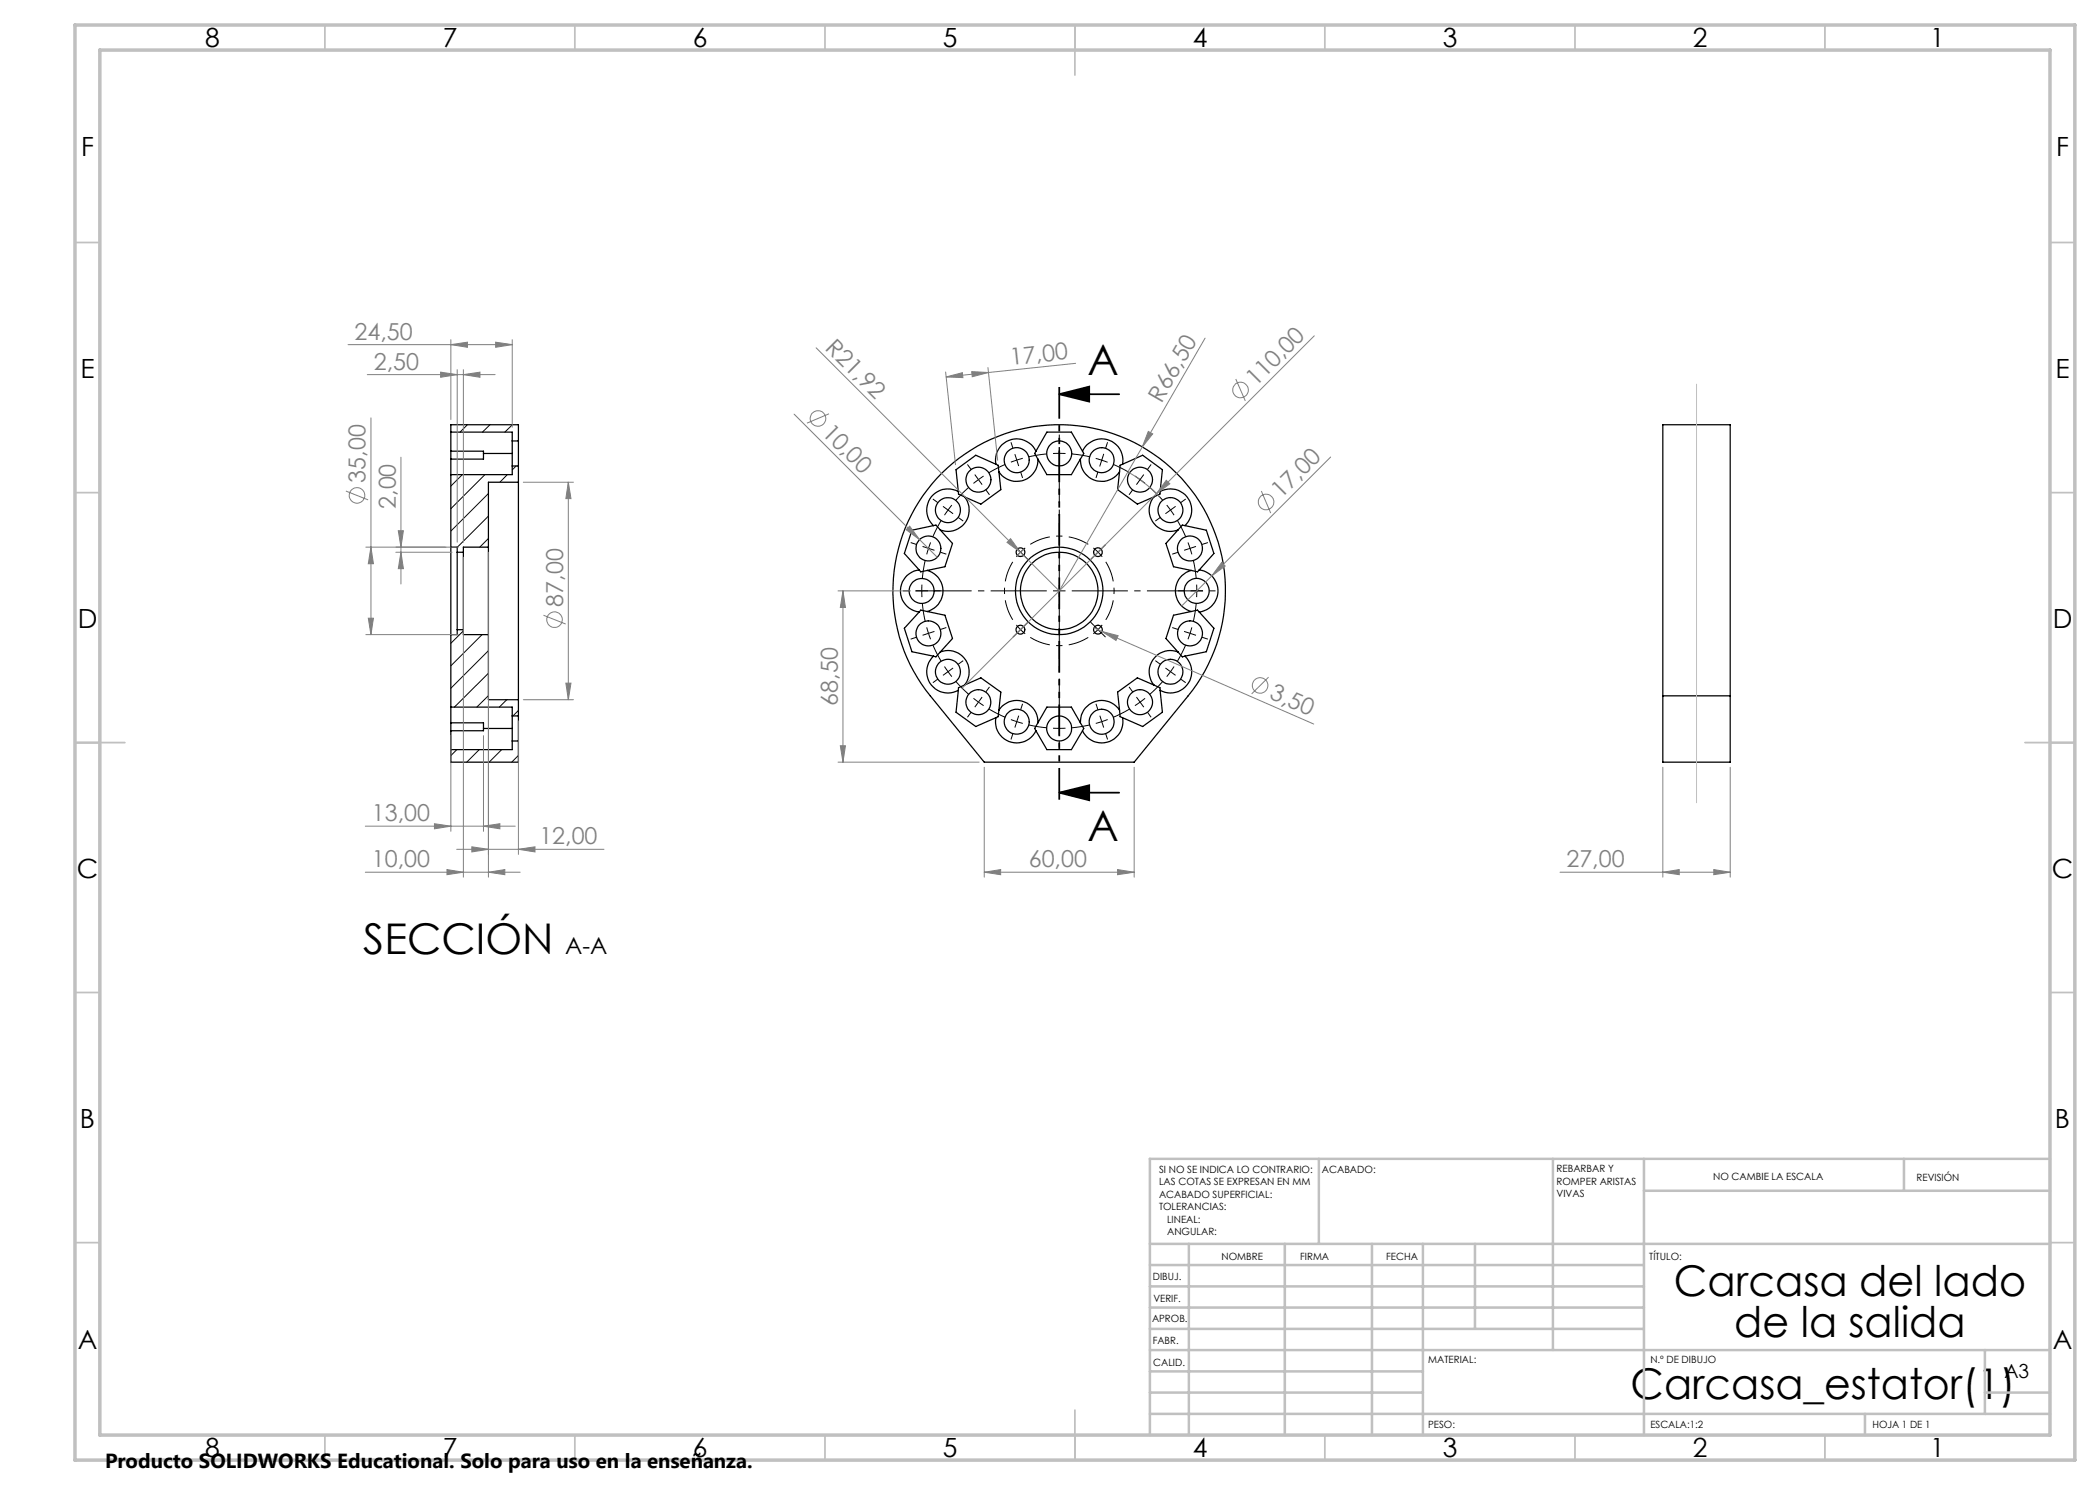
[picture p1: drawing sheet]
<svg xmlns="http://www.w3.org/2000/svg" width="420mm" height="297mm" viewBox="0 0 420 297" stroke-linecap="round" stroke-linejoin="round" font-family="sans-serif">
<g fill="none" stroke="#000" stroke-width=".25">
<path d="M90.2 90.2v1.6M90.2 86.4h12.2v1.8M90.2 91.8v17.6M90.2 90.2h6.5v1.6h-6.5M96.7 90.7h5.7M102.4 88.2v5M102.4 93.2v1.7h-12.2M102.4 88.2h1.3M102.4 93.2h1.3M103.7 96.4v43.5M103.7 88.2v5M103.7 88.2v-3.3h-13.5v5.3"/>
<path d="M103.7 93.2v3.2M103.7 96.4h-6v13M188.4 94.6a33.3 33.3 0 0 1 45.8-1.1 33.3 33.3 0 0 1 3.4 45.7l-10.8 13.2h-29.9l-10.8-13.2a33.3 33.3 0 0 1 2.3-44.6zM191.7 98.3a4.2 4.2 0 0 0-5.6 1.2 4.2 4.2 0 0 0 .6 5.6M191.7 98.3v.5l1.2 .6M192.9 99.4a4.2 4.2 0 0 1 .1 5.1 4.2 4.2 0 0 1-4.9 1.5M199.2 92.8l-4-1.8-4 2.9 .5 4.4M199.2 92.8l.4 .3 .6 4.8-4 2.9-3.3-1.4M207.2 90.2a4.2 4.2 0 0 0-5.2-2.2 4.2 4.2 0 0 0-2.8 4.8M207.2 90.2l2.2-3.8h4.9l2.2 3.8M207.2 90.2l-.3 .5 .7 1.1M207.6 91.8a4.2 4.2 0 0 1-3 4.3 4.2 4.2 0 0 1-4.8-1.7"/>
<path d="M207.6 91.8l1.8 3.1h4.9l1.8-3.1M216.1 91.8a4.3 4.3 0 0 0 2.9 4.3 4.3 4.3 0 0 0 4.9-1.7M216.5 90.2a4.2 4.2 0 0 1 5.2-2.2 4.2 4.2 0 0 1 2.8 4.8M216.5 90.2l.2 .5-.6 1.1M223.9 94.4l-.4 3.5 4 2.9 3.3-1.4M224.5 92.8l4-1.8 4 2.9-.5 4.4M224.5 92.8l-.5 .3-.1 1.3M230.8 99.4a4.2 4.2 0 0 0-.2 5.1 4.2 4.2 0 0 0 5 1.5M232 98.3a4.2 4.2 0 0 1 5.5 1.2 4.2 4.2 0 0 1-.5 5.6M232 98.3v.5l-1.2 .6M90.2 109.4v17.5M90.2 109.4h1.2v1.1"/>
<path d="M91.4 110.5v15.4M91.4 110.5h1.3M92.7 110.5v15.4M97.7 109.4v17.5M97.7 109.4h-5v1.1M183.8 114a4.2 4.2 0 0 0-3.7 4.2 4.2 4.2 0 0 0 3.7 4.2M183.8 114l.4 .4 1.3-.3M185.5 114.1a4.3 4.3 0 0 1 3.1 4.1 4.3 4.3 0 0 1-3.1 4.1M188.1 106l-.9-1-4.8 1-1.5 4.7 2.9 3.3M188.1 106l2.4 2.7-1.5 4.6-3.5 .8M237 105.1l4.3 .9 1.5 4.7-2.9 3.3M237 105.1l-.5-.1-3.3 3.7 1.5 4.6 3.5 .8"/>
<path d="M238.2 114.1a4.3 4.3 0 0 0-3.1 4.1 4.3 4.3 0 0 0 3.1 4.1M239.9 114a4.2 4.2 0 0 1 3.7 4.2 4.2 4.2 0 0 1-3.7 4.2M239.9 114l-.4 .4-1.3-.3M90.2 126.9v17.7M91.4 125.9v1h-1.2M91.4 125.9h1.3M92.7 125.9v1h5M97.7 126.9v13h6M103.7 139.9v3.3M183.8 122.4l-2.9 3.3 1.5 4.6 4.3 .9M185.5 122.3l3.5 .7 1.5 4.7-2.4 2.7M185.5 122.3l-1.3-.3-.4 .4"/>
<path d="M186.7 131.2a4.3 4.3 0 0 0-.6 5.7 4.3 4.3 0 0 0 5.6 1.2M188.1 130.4a4.3 4.3 0 0 1 4.9 1.5 4.3 4.3 0 0 1-.1 5.1M188.1 130.4l-.9 1-.5-.2M191.7 138.1l-.5 4.3 4 2.9 4-1.8M191.7 138.1v-.6l4.5-1.9 4 2.8-.6 4.9-.4 .2M230.8 137l-3.3-1.4-4 2.8 .4 3.6M230.8 137l1.2 .5v.6M232 138.1l.5 4.3-4 2.9-4-1.8M235.6 130.4a4.2 4.2 0 0 0-4.9 1.5 4.2 4.2 0 0 0 .1 5.1M237 131.2a4.3 4.3 0 0 1 .5 5.6 4.3 4.3 0 0 1-5.5 1.3M238.2 122.3l-3.5 .7-1.5 4.7 3.3 3.7 .5-.2M238.2 122.3l1.3-.3 .4 .4"/>
<path d="M239.9 122.4l2.9 3.3-1.5 4.6-4.3 .9M332.6 139.2v-54.3h13.4v54.3M332.6 139.2h13.4M332.6 139.2v13.2h13.4v-13.2M90.2 144.6v1.6M90.2 146.2v6.2h13.5v-4.2M90.2 141.4h12.2v1.8M90.2 144.6h6.5v1.6h-6.5M96.7 145.7h5.7M102.4 143.2v5M102.4 148.2v1.7h-12.2M102.4 148.2h1.3"/>
<path d="M102.4 143.2h1.3M103.7 143.2v5M199.2 143.5a4.2 4.2 0 0 0 2.8 4.9 4.2 4.2 0 0 0 5.2-2.2M199.8 142a4.2 4.2 0 0 1 4.9-1.7 4.2 4.2 0 0 1 2.9 4.3M207.2 146.2l2.2 3.7h4.9l2.2-3.7M207.6 144.6l1.8-3.2h4.9l1.8 3.2M207.6 144.6l-.7 1.1 .3 .5M216.1 144.6l.6 1.1-.2 .5M223.9 142a4.3 4.3 0 0 0-4.9-1.7 4.3 4.3 0 0 0-2.9 4.3M223.9 142l.1 1.3 .5 .2M224.5 143.5a4.2 4.2 0 0 1-2.8 4.9 4.2 4.2 0 0 1-5.2-2.2"/>
<circle cx="195.7" cy="95.9" r="2.5"/>
<circle cx="203.3" cy="92" r="2.5"/>
<circle cx="211.8" cy="90.7" r="2.5"/>
<circle cx="220.3" cy="92" r="2.5"/>
<circle cx="228" cy="96" r="2.5"/>
<circle cx="184.3" cy="118.2" r="2.5"/>
<circle cx="185.7" cy="109.7" r="2.49"/>
<circle cx="189.6" cy="102" r="2.5"/>
<circle cx="204.1" cy="110.4" r=".87"/>
<circle cx="211.8" cy="118.2" r="7.8"/>
<circle cx="211.8" cy="118.2" r="8.8"/>
<circle cx="219.6" cy="110.4" r=".87"/>
<circle cx="234.1" cy="102" r="2.5"/>
<circle cx="238" cy="109.7" r="2.5"/>
<circle cx="239.3" cy="118.2" r="2.51"/>
<circle cx="185.7" cy="126.7" r="2.5"/>
<circle cx="189.6" cy="134.4" r="2.5"/>
<circle cx="204.1" cy="125.9" r=".88"/>
<circle cx="219.6" cy="125.9" r=".87"/>
<circle cx="234.1" cy="134.4" r="2.49"/>
<circle cx="238" cy="126.7" r="2.51"/>
<circle cx="195.7" cy="140.4" r="2.5"/>
<circle cx="203.3" cy="144.3" r="2.5"/>
<circle cx="211.8" cy="145.7" r="2.5"/>
<circle cx="220.3" cy="144.3" r="2.49"/>
<circle cx="228" cy="140.4" r="2.5"/>
</g>
<g fill="none" stroke="#000" stroke-width=".2">
<path d="M92.5 94.9l-2.3 2.3M93.5 84.9l-1.5 1.5M97 94.9l-6.8 6.8M97.7 98.7l-7.5 7.5M98 84.9l-1.5 1.5M101.5 94.9l-1.5 1.5M102.5 84.9l-1.5 1.5M103.2 93.2l-.8 .8M219.1 91.7l2.4 .8M220.7 90.8l-.7 2.4M97.7 103.2l-6.3 6.3M97.7 107.7l-1.7 1.7"/>
<path d="M92.7 126.2l-2.5 2.5M96.4 126.9l-6.2 6.3M97.7 130.1l-7.5 7.6M97.7 134.7l-6.8 6.7M97.7 139.1l-2.3 2.3M101.4 139.9l-1.5 1.5M91.4 149.9l-1.2 1.2M95.8 149.9l-2.5 2.5M100.3 149.9l-2.5 2.5M103.7 142.1l-1.1 1.1M103.7 151.1l-1.4 1.3"/>
</g>
<g fill="none" stroke="#808080" stroke-width=".2">
<path d="M69.6 68.9h32.8M73.4 74.9h25.6M88.1 74.4l3.3 .5-3.3 .6zM90.2 68.9l3.3-.5v1.1zM90.2 67.9v16M91.4 73.9v34.5M92.7 74.9l3.3-.5v1.1zM92.7 73.9v34.5M99.1 68.4l3.3 .5-3.3 .6zM102.4 67.9v17.5M163.2 69.6l40.9 40.9M189.1 74.4l2 18.6"/>
<path d="M189.2 75.4l3.3-.9 .1 1zM194.3 74.3l3.4 .2-3.2 .8zM197.6 73.5l1.9 18.6M197.7 74.5l-8.5 .9M215.1 72.7l-17.4 1.8M241 67.6l-12.5 21.8M247.2 75.8l1.9 4.4M262.9 67.2l-70.5 70.5M69.2 98.2l4.4 1.8M74.2 83.6v43.3M80.2 91.4v25.4M104.7 96.4h10"/>
<path d="M113.7 96.4l.5 3.3h-1zM113.7 96.4v43.5M158.8 82.8l28.7 28.7M165.8 82.8l-4.4 1.8M225.7 94.4a28.2 28.2 0 0 1 6.3 5.1M228.5 89.4l-16.7 28.8-7.7-7.7M229.7 86.3l.8 .5-2 2.6zM233.3 96.1l.7 .7-2.7 1.9zM252.3 98.2l1.8 4.4M266.1 91.4l-29.8 29.8M73.2 109.4h18.5M74.2 109.4l.5 3.3h-1z"/>
<path d="M79.2 110.5h11.2M79.7 106.1h1l-.5 3.3zM80.2 110.5l.5 3.2h-1zM92.7 111.4v64M97.7 110.5v64.9M167.6 118.2h14.5M168.6 118.2l.5 3.3h-1zM168.6 118.2v34.2M181.2 105.9l.7-.7 2 2.7zM202.1 107.7l2 2.8-2.7-2zM204.8 109.8l-1.5 1.5M244.3 112.5l.7 .7-2.6 2z"/>
<path d="M73.2 126.9h18.5M73.7 123.6h1l-.5 3.3zM104.7 139.9h10M108.7 123l4.4 1.8M113.2 136.6h1l-.5 3.3zM218.8 125.6l1.6 .7M220.4 126.3l3.2 .8-.4 1zM220.4 126.3l42.3 18.5M253.7 135.4l-3.4 3.4M90.2 147.1v19.2M96.7 147.1v19.2M103.7 144.2v26.7"/>
<path d="M167.6 152.4h28.2M168.1 149.2h1l-.5 3.2zM196.8 153.5v21.9M226.8 153.5v21.9M332.6 153.5v21.9M346 153.5v21.9M73.1 165.2h29.9M73.1 174.4h30.9M86.9 164.7l3.3 .5-3.3 .6zM89.4 173.9l3.3 .5-3.3 .5zM91.3 169.9h29.5M94.4 169.4l3.3 .5-3.3 .5z"/>
<path d="M96.7 165.2l3.3-.5v1.1zM97.7 174.4l3.3-.5v1zM103.7 169.9l3.3-.5v1zM196.8 174.4l3.3-.5v1zM196.8 174.4h30M223.5 173.9l3.3 .5-3.3 .5zM312 174.4h34M332.6 174.4l3.2-.5v1zM342.8 173.9l3.2 .5-3.2 .5z"/>
<circle cx="248.1" cy="78" r="1.55"/>
<circle cx="71.4" cy="99.1" r="1.55"/>
<circle cx="163.6" cy="83.7" r="1.57"/>
<circle cx="253.2" cy="100.4" r="1.56"/>
<circle cx="110.9" cy="123.9" r="1.55"/>
<circle cx="252" cy="137.1" r="1.55"/>
</g>
<g fill="none" stroke="#000" stroke-width=".2" stroke-dasharray="15.2 1.3 1.3 1.3" stroke-linecap="butt">
<path d="M193.7 97.5l-2.5 2.6M194.2 93.9l-.7-1M195.7 95.9l-1 .8M195.7 95.9l1-.7M195.7 95.9l-.7-1M195.7 95.9l.7 1M197.2 97.9l.7 1.1M201 92.9l-3.2 1.6M202.6 89.6l-.4-1.1M203.4 92l-1.2 .4M203.4 92l1.2-.3M203.4 92l-.4-1.2"/>
<path d="M203.4 92l.3 1.2M204.1 94.4l.4 1.2M209.4 90.8l-3.6 .6M211.9 90.7h-1.3M211.9 90.7h1.2M211.9 90.7v-1.3M211.9 90.7v1.2M211.9 88.2v-1.3M211.9 93.2v1.2M217.9 91.4l-3.5-.6M219.6 94.4l-.4 1.2M221.1 89.6l.4-1.1"/>
<path d="M225.9 94.5l-3.2-1.6M226.5 97.9l-.7 1.1M228 95.9l-1-.7M228 95.9l1 .8M228 95.9l.8-1M228 95.9l-.7 1M229.5 93.9l.7-1M181.9 118.2h-1.3M183.3 108.9l-1.2-.4M184.4 118.2v1.2M184.4 118.2v-1.3M184.4 118.2h-1.3"/>
<path d="M184.4 118.2h1.2M185 112.1l-.5 3.6M185.7 109.7l-.4 1.2M185.7 109.7l.4-1.2M185.7 109.7l-1.2-.4M185.7 109.7l1.2 .4M186.9 118.2h1.2M187.6 100.5l-1-.7M188.1 110.4l1.2 .4M188.2 104.1l-1.6 3.2M189.6 102l-.7 1M189.6 102l.8-1"/>
<path d="M189.6 102l-1-.7M189.6 102l1 .7M191.6 103.5l1 .7M203.2 109.5l-.6-.6M204.1 110.4l-.8 1M204.1 110.4l.9-.8M204.1 110.4l-.9-.9M204.1 110.4l.9 .9M205 111.3l.6 .6M211.9 118.2v-1.3M211.9 118.2h-1.3M211.9 118.2v1.2"/>
<path d="M211.9 118.2h1.2M218.7 111.3l-.6 .6M219.6 110.4l-.9-.8M219.6 110.4l.8 1M219.6 110.4l.9-.9M219.6 110.4l-.9 .9M220.5 109.5l.6-.6M232.1 103.5l-1 .7M232.5 100.1l-2.5-2.6M234.1 102l-.8-1M234.1 102l.7 1M234.1 102l1-.7"/>
<path d="M234.1 102l-1 .7M235.6 110.4l-1.2 .4M236.1 100.5l1-.7M236.9 118.2h-1.3M237.1 107.3l-1.6-3.2M238 109.7l-.4-1.2M238 109.7l.4 1.2M238 109.7l1.2-.4M238 109.7l-1.2 .4M239.2 115.7l-.5-3.6M239.4 118.2l-.1-1.3M239.4 118.2l-.1 1.2"/>
<path d="M239.4 118.2h1.2M239.4 118.2h-1.3M240.4 108.9l1.2-.4M241.9 118.2h1.2M183.3 127.4l-1.2 .4M184.5 120.7l.5 3.6M185.7 126.7l.4 1.1M185.7 126.7l-.4-1.2M185.7 126.7l-1.2 .4M185.7 126.7l1.2-.4M186.6 129l1.6 3.2M187.6 135.8l-1 .7"/>
<path d="M188.1 125.9l1.2-.4M189.6 134.3l.8 1M189.6 134.3l-.7-1M189.6 134.3l-1 .8M189.6 134.3l1-.7M191.2 136.3l2.5 2.6M191.6 132.9l1-.8M197.2 138.4l.7-1M203.2 126.8l-.6 .6M204.1 125.9l.9 .9M204.1 125.9l-.8-.9M204.1 125.9l-.9 .9"/>
<path d="M204.1 125.9l.9-.9M205 125l.6-.6M218.7 125l-.6-.6M219.6 125.9l.8-.9M219.6 125.9l-.9 .9M219.6 125.9l.9 .9M219.6 125.9l-.9-.9M220.5 126.8l.6 .6M226.5 138.4l-.7-1M230 138.9l2.5-2.6M232.1 132.9l-1-.8M234.1 134.3l.7-1"/>
<path d="M234.1 134.3l-.8 1M234.1 134.3l1 .8M234.1 134.3l-1-.7M235.5 132.2l1.6-3.2M235.6 125.9l-1.2-.4M236.1 135.8l1 .7M238 126.7l.4-1.2M238 126.7l-.4 1.1M238 126.7l1.2 .4M238 126.7l-1.2-.4M238.7 124.3l.5-3.6M240.4 127.4l1.2 .4"/>
<path d="M194.2 142.4l-.7 1.1M195.7 140.4l1 .7M195.7 140.4l-1-.7M195.7 140.4l-.7 1M195.7 140.4l.7-1M197.8 141.8l3.2 1.6M202.6 146.7l-.4 1.2M203.4 144.3l1.2 .4M203.4 144.3l-1.2-.4M203.4 144.3l-.4 1.2M203.4 144.3l.3-1.2M204.1 141.9l.4-1.1"/>
<path d="M205.8 145l3.6 .6M211.9 145.7l1.2-.1M211.9 145.7l-1.3-.1M211.9 145.7v1.2M211.9 145.7v-1.3M211.9 148.2v1.2M211.9 143.2v-1.3M214.4 145.6l3.5-.6M219.6 141.9l-.4-1.1M220.4 144.3l1.1-.4M220.4 144.3l-1.2 .4M220.4 144.3l.3 1.2"/>
<path d="M220.4 144.3l-.4-1.2M221.1 146.7l.4 1.2M222.7 143.4l3.2-1.6M228 140.4l1-.7M228 140.4l-1 .7M228 140.4l.8 1M228 140.4l-.7-1M229.5 142.4l.7 1.1"/>
</g>
<path d="M202.6 112.4a11 11 0 0 0 0 11.6M217.7 108.9a11 11 0 0 0-11.6 0M206.1 127.5a11 11 0 0 0 11.6 0M221.2 124a11 11 0 0 0 0-11.6" fill="none" stroke="#000" stroke-width=".2" stroke-dasharray="15.2 1.3 1.3 1.3" stroke-dashoffset="11" stroke-linecap="butt"/>
<path d="M211.8 78.8l6-1.5v3zM211.8 78.8h12M211.8 158.5l6-1.4v3zM211.8 158.5h12" fill="none" stroke="#000" stroke-width=".35"/>
<path d="M209.4 118.2h-26.3M211.9 115.7v-26.3M214.4 118.2h26.2M211.9 120.7v26.2" fill="none" stroke="#000" stroke-width=".2" stroke-dasharray="15.2 1.3 1.3 1.3" stroke-dashoffset="4" stroke-linecap="butt"/>
<path d="M211.9 76.8v83.7" fill="none" stroke="#000" stroke-width=".35" stroke-dasharray="6.3 1.3 1.3 1.3 1.3 1.3" stroke-dashoffset="-.6" stroke-linecap="butt"/>
<path d="M339.3 76.8v83.7" fill="none" stroke="#c0c0c0" stroke-width=".2"/>
<g fill="none" stroke="#c0c0c0" stroke-width=".35">
<path d="M65 5v5M115 5v5M165 5v5M215 5v10M265 5v5M315 5v5M365 5v5M15 48.5h5M410 48.5h5M15 98.5h5M410 98.5h5M15 148.5h10"/>
<path d="M405 148.5h10M15 198.5h5M410 198.5h5M15 248.5h5M410 248.5h5M65 287v5M115 287v5M165 287v5M215 282v10M265 287v5M315 287v5M365 287v5"/>
</g>
<g fill="none" stroke="#c0c0c0" stroke-width=".5">
<path d="M263.8 231.8v17M310.6 231.8v38.2M328.8 231.8v55.2M328.8 238.2h81.2M380.8 231.8v6.4M410 231.8h-180v55.2M230 248.8h180M230 257.3h98.8M230 253h98.8M237.8 248.8v38.2M257 248.8v38.2M274.4 248.8v38.2"/>
<path d="M284.6 248.8v38.2M295 248.8v17M230 265.8h98.8M230 261.5h98.8M230 278.5h54.6M230 274.3h54.6M230 270h180M397 278.5h13M397 270v12.8M230 282.8h180M373 282.8v4.2"/>
</g>
<path d="M15 5h400v287h-400zM20 10h390v277h-390z" fill="none" stroke="#c0c0c0" stroke-width=".7"/>
<path d="M211.8 78.8l6-1.5v3zM211.8 158.5l6-1.4v3z" fill="#000"/>
<g fill="#808080">
<path d="M202.1 107.7l2 2.8-2.7-2z"/>
<path d="M181.2 105.9l.7-.7 2 2.7z"/>
<path d="M233.3 96.1l.7 .7-2.7 1.9z"/>
<path d="M244.3 112.5l.7 .7-2.6 2z"/>
<path d="M229.7 86.3l.8 .5-2 2.6z"/>
<path d="M220.4 126.3l3.2 .8-.4 1z"/>
<path d="M342.8 173.9l3.2 .5-3.2 .5zM332.6 174.4l3.2-.5v1zM103.7 169.9l3.3-.5v1zM94.4 169.4l3.3 .5-3.3 .5zM92.7 74.9l3.3-.5v1.1zM88.1 74.4l3.3 .5-3.3 .6zM99.1 68.4l3.3 .5-3.3 .6zM90.2 68.9l3.3-.5v1.1z"/>
<path d="M86.9 164.7l3.3 .5-3.3 .6zM96.7 165.2l3.3-.5v1.1z"/>
<path d="M89.4 173.9l3.3 .5-3.3 .5zM97.7 174.4l3.3-.5v1z"/>
<path d="M194.3 74.3l3.4 .2-3.2 .8zM189.2 75.4l3.3-.9 .1 1z"/>
<path d="M113.2 136.6h1l-.5 3.3zM113.7 96.4l.5 3.3h-1zM80.2 110.5l.5 3.2h-1zM79.7 106.1h1l-.5 3.3z"/>
<path d="M168.6 118.2l.5 3.3h-1zM168.1 149.2h1l-.5 3.2zM74.2 109.4l.5 3.3h-1zM73.7 123.6h1l-.5 3.3z"/>
<path d="M196.8 174.4l3.3-.5v1zM223.5 173.9l3.3 .5-3.3 .5z"/>
</g>
<g font-size="8.5">
<text x="217.5" y="75.1">A</text>
<text x="217.5" y="168.1">A</text>
<text x="72.7" y="190.9">SECCIÓN</text>
<text x="334.8" y="259.3">Carcasa del lado</text>
<text x="346.9" y="267.4">de la salida</text>
<text x="326.1" y="279.7">Carcasa_estator(1)</text>
</g>
<g font-size="5.3">
<text x="41" y="9.5">8</text>
<text x="88.5" y="9.5">7</text>
<text x="138.5" y="9.5">6</text>
<text x="188.5" y="9.5">5</text>
<text x="238.5" y="9.5">4</text>
<text x="288.5" y="9.5">3</text>
<text x="338.5" y="9.5">2</text>
<text x="386" y="9.5">1</text>
<text x="16.2" y="31.3">F</text>
<text x="411.2" y="31.3">F</text>
<text x="16.1" y="75.5">E</text>
<text x="411.1" y="75.5">E</text>
<text x="15.5" y="125.5">D</text>
<text x="410.5" y="125.5">D</text>
<text x="15.4" y="175.5">C</text>
<text x="410.4" y="175.5">C</text>
<text x="16" y="225.5">B</text>
<text x="411" y="225.5">B</text>
<text x="15.5" y="269.8">A</text>
<text x="410.5" y="269.8">A</text>
<text x="41" y="291.5">8</text>
<text x="88.5" y="291.5">7</text>
<text x="138.5" y="291.5">6</text>
<text x="188.5" y="291.5">5</text>
<text x="238.5" y="291.5">4</text>
<text x="288.5" y="291.5">3</text>
<text x="338.5" y="291.5">2</text>
<text x="386" y="291.5">1</text>
</g>
<g font-size="4.7" fill="#808080">
<text x="70.9" y="67.9">24,50</text>
<text x="164.9" y="69.8" transform="rotate(45 164.9 69.8)">R21,92</text>
<text x="74.8" y="73.9">2,50</text>
<text x="202.2" y="73" transform="rotate(-6 202.2 73)">17,00</text>
<text x="251.1" y="77.4" transform="rotate(-45 251.1 77.4)">110,00</text>
<text x="232.3" y="80.8" transform="rotate(-60 232.3 80.8)">R66,50</text>
<text x="164.2" y="86.7" transform="rotate(45 164.2 86.7)">10,00</text>
<text x="73.1" y="96.5" transform="rotate(-90 73.1 96.5)">35,00</text>
<text x="79.2" y="101.8" transform="rotate(-90 79.2 101.8)">2,00</text>
<text x="256.3" y="99.8" transform="rotate(-45 256.3 99.8)">17,00</text>
<text x="112.6" y="121.4" transform="rotate(-90 112.6 121.4)">87,00</text>
<text x="167.6" y="141.1" transform="rotate(-90 167.6 141.1)">68,50</text>
<text x="253.7" y="139.7" transform="rotate(24 253.7 139.7)">3,50</text>
<text x="74.4" y="164.2">13,00</text>
<text x="74.4" y="173.4">10,00</text>
<text x="107.9" y="168.8">12,00</text>
<text x="205.8" y="173.4">60,00</text>
<text x="313.3" y="173.4">27,00</text>
</g>
<text font-size="4.7" x="113.1" y="190.9">A-A</text>
<text font-size="4.1" x="21" y="293.7">Producto SOLIDWORKS Educational. Solo para uso en la enseñanza.</text>
<text font-size="3.9" x="400.9" y="275.5">A3</text>
<g font-size="2">
<text x="231.8" y="234.6">SI NO SE INDICA LO CONTRARIO:</text>
<text x="231.8" y="237.1">LAS COTAS SE EXPRESAN EN MM</text>
<text x="231.8" y="239.6">ACABADO SUPERFICIAL:</text>
<text x="264.4" y="234.6">ACABADO:</text>
<text x="311.3" y="234.5">REBARBAR Y</text>
<text x="311.3" y="237">ROMPER ARISTAS</text>
<text x="311.3" y="239.5">VIVAS</text>
<text x="342.6" y="236">NO CAMBIE LA ESCALA</text>
<text x="383.3" y="236.2">REVISIÓN</text>
<text x="231.8" y="242.1">TOLERANCIAS:</text>
<text x="233.4" y="244.6">LINEAL:</text>
<text x="233.4" y="247.1">ANGULAR:</text>
<text x="244.3" y="252">NOMBRE</text>
<text x="260" y="251.9">FIRMA</text>
<text x="277.2" y="251.9">FECHA</text>
<text x="329.9" y="251.9">TÍTULO:</text>
<text x="230.6" y="256.1">DIBUJ.</text>
<text x="230.7" y="260.3">VERIF.</text>
<text x="230.4" y="264.4">APROB.</text>
<text x="230.5" y="268.8">FABR.</text>
<text x="230.7" y="273.1">CALID.</text>
<text x="285.6" y="272.5">MATERIAL:</text>
<text x="330.1" y="272.5">N.º DE DIBUJO</text>
<text x="285.6" y="285.5">PESO:</text>
<text x="330.1" y="285.6">ESCALA:1:2</text>
<text x="374.5" y="285.6">HOJA 1 DE 1</text>
</g>
</svg>
